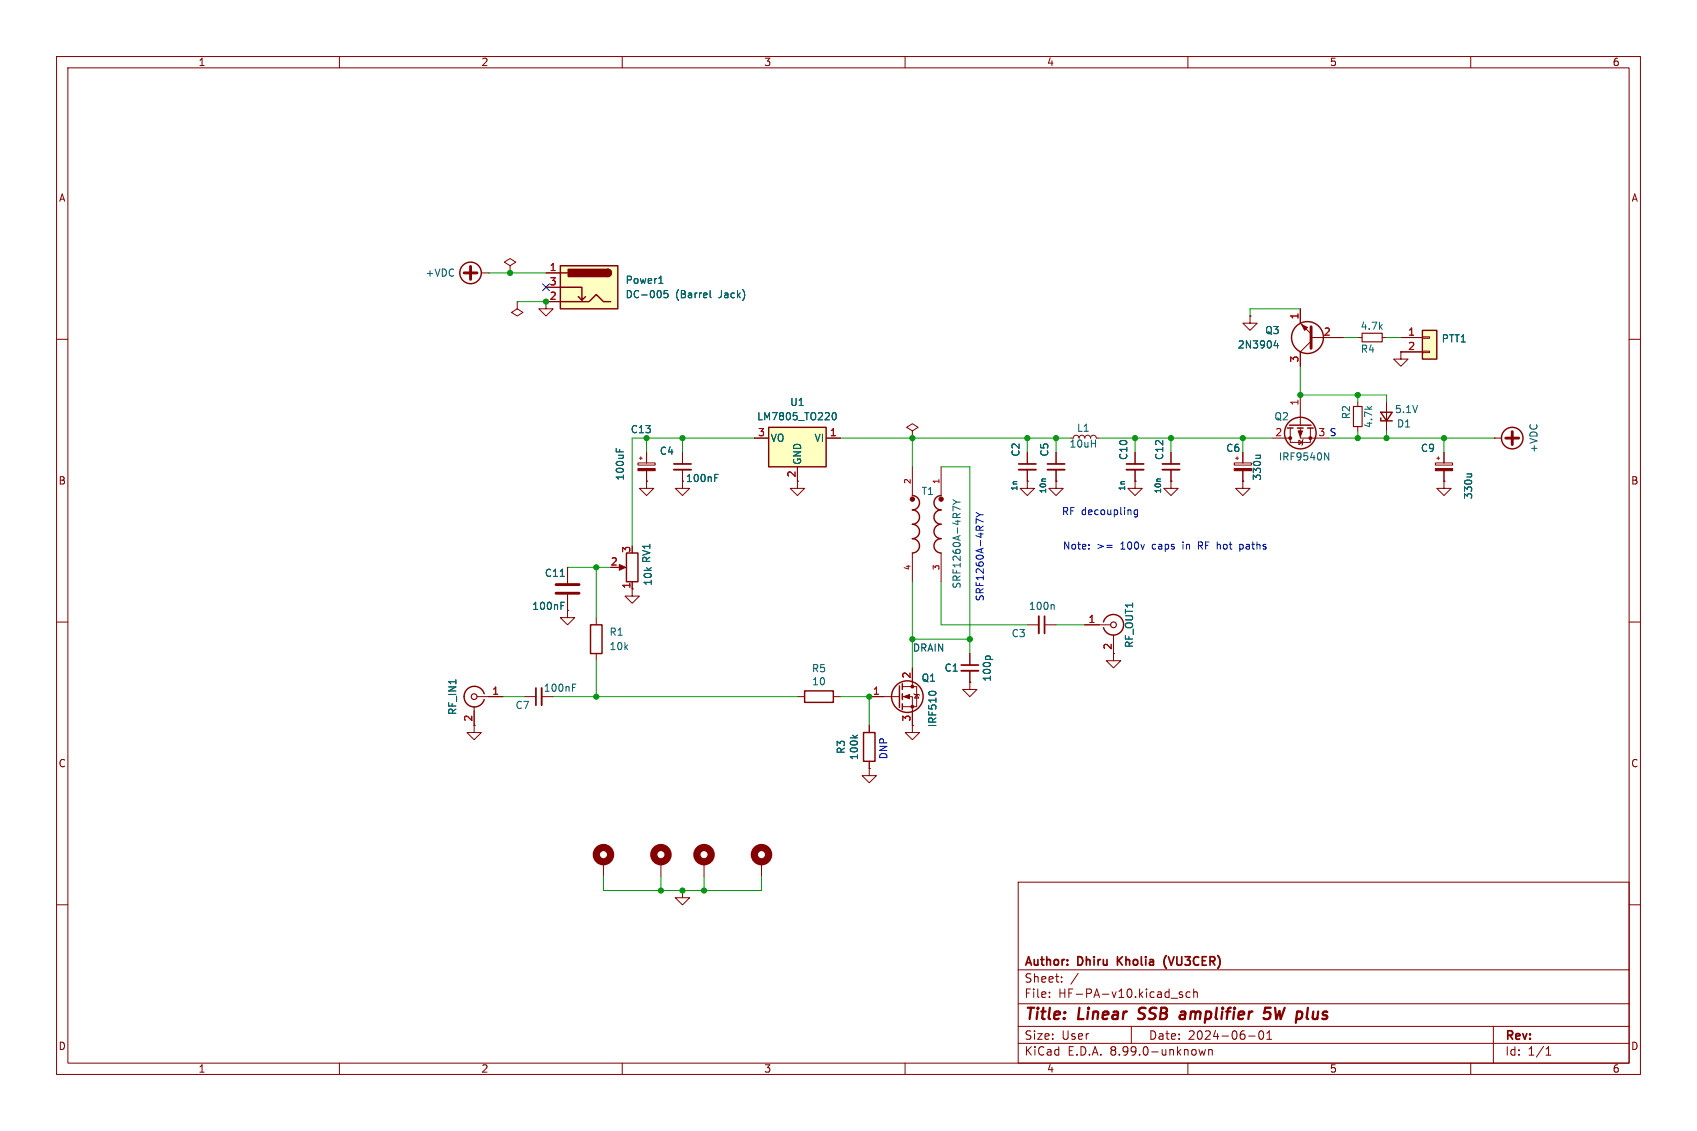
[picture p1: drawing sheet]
<svg xmlns="http://www.w3.org/2000/svg" width="300mm" height="200mm" viewBox="0 0 300 200" stroke-linecap="round" stroke-linejoin="round" font-family="sans-serif">
<g fill="none" stroke="#840000" stroke-width=".18">
<path d="M10 10h280v180h-280zM12 12h276v176h-276zM60 10v2M110 10v2M160 10v2M210 10v2M260 10v2M10 60h2M288 60h2M10 110h2M288 110h2M92.7 123.2h2"/>
<path d="M95.8 123.2h2M180 156h108v32h-108zM10 160h2M180 177.5h108M180 171.5h108M185.5 176.2v.2M185.5 175.5v.1M187.7 173.5v.2M187.7 172.8v.1M190.6 172.1l-1.3 1.9M207 176.5h1.2M209 175.5l-.3-.1-.2 .2v.2l.5 .2v.3h-.5"/>
<path d="M210.4 175.5l-.4-.1-.3 .3v.4l.1 .2h.6M211 175.5l.2-.1 .4 .1 .1 .9M211 174.9v1.5M288 160h2M60 188v2M110 188v2M160 188v2M180 184.5h108M180 181.5h108M200 181.5v3M210 188v2M212 185.6l.2 1 .3-.7 .3 .7 .3-1"/>
<path d="M213.7 185.6v1M213.7 185.7l.2-.1 .3 .1 .1 .9M220.7 183.2h1.2M223 182.3a.94 .94 0 0 1 0 1.5 .81 .81 0 0 1-.3-1.4M224 183.8h.8M224 182.7l.4-.4v1.5M260 188v2M264 181.5v6.5M273.3 186.6h.9M273.3 185.5l.4-.4v1.5"/>
</g>
<path d="M201.5 178.4l-.1 .2v.4M208.9 178.9l.6 .1M209.5 179.3l-.6 .1M224.6 178.2h-.9l-.2 1 .3-.2 .6 .1 .2 .2-.2 .7-.3 .2h-.5l-.2-.2M201.2 180.1l.2 .1M209.5 180.1l-.7 .1" fill="none" stroke="#840000" stroke-width=".4"/>
<path d="M94.7 121.7v3M197.6 169.2v1.5M198.4 169.2l-.8 .8M206.2 169a1.72 1.72 0 0 0 0 2.2" fill="none" stroke="#840000" stroke-width=".3"/>
<path d="M95.8 121.7v3" fill="none" stroke="#840000" stroke-width=".33"/>
<path d="M101.2 121.6h.4M101.2 121h.6" fill="none" stroke="#006464" stroke-width=".18"/>
<path d="M99.1 47h10.1v7.6h-10.1z" fill="#ffffc2"/>
<g fill="none" stroke="#840000" stroke-width=".25">
<path d="M99.1 47h10.1v7.6h-10.1zM99.1 53.3h5l1.3-1.2 1.3 1.2h1.2M99.1 50.8h3.8v2.3l.6-.6M99.1 48.3h1.2M102.2 52.5l.7 .6M107.4 47.6a.64 .64 0 0 1 .7 .7 .64 .64 0 0 1-.7 .6"/>
<circle cx="83.2" cy="48.3" r="1.9"/>
</g>
<g fill="#840000" stroke="#840000" stroke-width=".25">
<path d="M107.4 47.6a.64 .64 0 0 1 .7 .7 .64 .64 0 0 1-.7 .6z"/>
<path d="M100.5 47.6h6.9v1.3h-6.9z"/>
</g>
<g fill="none" stroke="#840000" stroke-width=".18">
<path d="M85.1 48.3h1.3M86.4 48.3h.1M90.2 47l1-.6-1-.7-1 .7 1 .6v1.3M90.2 48.3h.1M91.4 53.3v1.3l1.1 .6-1.1 .7-1-.7 1-.6M91.4 53.3h.1M96.5 48.3h2.6M96.5 53.3h2.6M96.5 50.8h2.6M112.8 81.9h3v.3h-3zM113 81h.5M113.3 80.8v.5"/>
<path d="M114.3 80v1.9M114.3 83.2v1.9M120.6 80v2M120.6 83.1v2M141 85.1v1.3h1.2l-1.2 1.2-1.3-1.2h1.3"/>
</g>
<path d="M116.5 50.1h.7M116.7 49l.1-.2v1.3M118 51.4h-.6v.6l.2-.1h.4l.1 .2-.1 .4-.1 .1-.5-.1M125.5 51.4v1.1l.2 .1M108.9 79.3v.6M109.5 79.5v.4M126.3 84.5h.5M126.3 83.9h.7" fill="none" stroke="#006464" stroke-width=".18"/>
<path d="M82 48.3h2.3M83.2 47.1v2.3" fill="none" stroke="#840000" stroke-width=".51"/>
<path d="M119.1 82h3.1" fill="none" stroke="#840000" stroke-width=".3"/>
<path d="M119.1 83.1h3.1" fill="none" stroke="#840000" stroke-width=".33"/>
<path d="M112.8 82.9h3v.3h-3z" fill="#840000" stroke="#840000" stroke-width=".18"/>
<path d="M135.9 75.6h10.1v7h-10.1z" fill="#ffffc2"/>
<g fill="none" stroke="#840000" stroke-width=".25">
<path d="M135.9 75.6h10.1v7h-10.1zM110.7 97.8h2.1v5.1h-2.1zM161.3 87.6a1.27 1.27 0 0 1 1.3 1.3 1.27 1.27 0 0 1-1.3 1.3 1.27 1.27 0 0 1 1.3 1.2 1.27 1.27 0 0 1-1.3 1.3 1.27 1.27 0 0 1 1.3 1.3 1.27 1.27 0 0 1-1.3 1.3 1.27 1.27 0 0 1 1.3 1.2 1.27 1.27 0 0 1-1.3 1.3M166.4 87.6a1.27 1.27 0 0 0-1.3 1.3 1.27 1.27 0 0 0 1.3 1.3 1.27 1.27 0 0 0-1.3 1.2 1.27 1.27 0 0 0 1.3 1.3 1.27 1.27 0 0 0-1.3 1.3 1.27 1.27 0 0 0 1.3 1.3 1.27 1.27 0 0 0-1.3 1.2 1.27 1.27 0 0 0 1.3 1.3M104.4 110.5h2v5.1h-2zM195.1 110a1.82 1.82 0 0 1 2-1.3 1.82 1.82 0 0 1 1.5 1.8M198.6 110.5a1.81 1.81 0 0 1-1.5 1.8 1.81 1.81 0 0 1-2-1.3M85.6 122.7a1.81 1.81 0 0 0-2.8-1 1.81 1.81 0 0 0 0 3 1.81 1.81 0 0 0 2.8-1M142.2 122.2h5.1v2h-5.1zM152.7 129.5h2v5.1h-2zM159 121.3v3.8M159.5 120.9v1"/>
<path d="M159.5 122.7v1M159.5 124.5v1"/>
<circle cx="231.1" cy="59.7" r="2.82"/>
<circle cx="160.4" cy="123.2" r="2.79"/>
</g>
<g fill="none" stroke="#840000" stroke-width=".18">
<path d="M96.5 53.3v1.3h1.3l-1.3 1.3-1.3-1.3h1.3M229.9 54.6v2.6l1.9 1.9M231.8 59.7h5.7M240 59.7h.8M244.3 59.7h.8M133.3 77.5h2.6M146 77.5h2.6M161.3 76.2l1-.6-1-.7-1 .7 1 .6v1.3M161.3 77.5h.1M231.8 60.3l-1.9 1.9v2.6M247.6 62.2v1.3h1.3l-1.3 1.3-1.2-1.3h1.2M247.6 62.2h.1"/>
<path d="M114.3 85.1v1.3h1.3l-1.3 1.2-1.3-1.2h1.3M114.3 85.1h.1M120.6 85.1v1.3h1.3l-1.3 1.2-1.2-1.2h1.2M120.6 85.1h.1M141 82.6v2.5M161.3 82.6v5M161.3 97.8v5.1M166.4 82.6v5M166.4 97.8v5.1M181.6 85.1v1.3h1.3l-1.3 1.2-1.3-1.2h1.3M181.6 85.1h.1M181.6 80v2"/>
<path d="M181.6 83.1v2M186.7 85.1v1.3h1.3l-1.3 1.2-1.3-1.2h1.3M186.7 85.1h.1M186.7 80v2M186.7 83.1v2M100.3 108v1.2h1.3l-1.3 1.3-1.2-1.3h1.2M100.3 108h.1M100.3 100.3v2.8M100.3 105.2v2.8M105.4 109.2v1.3M105.4 115.6v1.2M109.2 100.3h1"/>
<path d="M111.8 102.9v2.5h1.2l-1.2 1.3-1.3-1.3h1.3M161.3 118.1v3.3M171.4 115.6v2M171.4 118.6v2.1M181.6 110.5h2M184.7 110.5h2M191.8 110.5h4.5M196.8 112.3v4.5h-1.2l1.2 1.3 1.3-1.3h-1.3M83.8 125v4.5h1.3l-1.3 1.3-1.3-1.3h1.3M84.3 123.2h4.6M141 123.2h1.2M147.3 123.2h1.3"/>
<path d="M153.7 135.9v1.3h1.2l-1.2 1.2-1.3-1.2h1.3M153.7 135.9h.1M153.7 123.2h5.3M153.7 128.3v1.2M153.7 134.6v1.3M159.5 121.4h2.6v3.6h-2.6M159.5 123.2h1.8v5.1M161.3 128.3v1.2h1.3l-1.3 1.3-1.3-1.3h1.3M161.3 128.3h.1M161.5 122.7l.2 .1h.7l.2 .1M162.1 122.8l.3 .6h-.7zM171.4 120.7v1.2h-1.2l1.2 1.3 1.3-1.3h-1.3"/>
<path d="M171.4 120.7h.1M106.7 152.4v2.5M116.8 152.4v2.5M120.6 157.5v1.3h1.3l-1.3 1.2-1.2-1.2h1.2M120.6 157.5h.1M124.5 152.4v2.5M134.6 152.4v2.5"/>
</g>
<g fill="none" stroke="#006464" stroke-width=".18">
<path d="M147.2 73.1l.2-.1a.68 .68 0 0 1 .5 .6 .68 .68 0 0 1-.5 .6l-.2-.1-.1-.3zM225.5 60.2l-.3 .9h.8M225.8 60.7v.8M168.5 88.4l.6 .4M169.1 88.8h.6M169.1 88.8l-.6 .4M169.7 90.1l-1.2-.6v.9M99 101.9h.8M99.2 107.1h.4M99.2 106.5h.6M174.2 116.2l.3-.2h.3l.3 .2M186.2 106.9l.2 .2v.7"/>
<path d="M150.7 130l.5 .5M151.6 130l-.5 .4M164.3 122.4l.4-.2 .6 .2"/>
</g>
<g fill="none" stroke="#840000" stroke-width="1.3">
<circle cx="106.7" cy="151.1" r="1.27"/>
<circle cx="116.8" cy="151.1" r="1.27"/>
<circle cx="124.5" cy="151.1" r="1.27"/>
<circle cx="134.6" cy="151.1" r="1.27"/>
</g>
<g fill="none" stroke="#840000" stroke-width=".2">
<path d="M240.8 58.9h3.5v1.6h-3.5z"/>
<circle cx="196.9" cy="110.5" r=".51"/>
<circle cx="83.8" cy="123.2" r=".51"/>
</g>
<path d="M231.8 57.8v3.8M98.3 103.4h4.1M98.3 104.9h4.1" fill="none" stroke="#840000" stroke-width=".51"/>
<path d="M180.1 82h3M185.2 82h3M169.9 117.6h3.1M184.7 109v3" fill="none" stroke="#840000" stroke-width=".3"/>
<path d="M180.1 83.1h3M185.2 83.1h3M169.9 118.6h3.1M183.6 109v3" fill="none" stroke="#840000" stroke-width=".33"/>
<g fill="#840000" stroke="#840000" stroke-width=".18">
<path d="M159.8 123.2l1-.4v.8z"/>
<path d="M109.5 99.8l1.1 .5-1.1 .5z"/>
<path d="M230.1 57.4l1 .5-.5 .5z"/>
<circle cx="166.4" cy="88.3" r=".38"/>
<circle cx="161.3" cy="88.3" r=".38"/>
<circle cx="161.3" cy="121.4" r=".25"/>
<circle cx="161.3" cy="125" r=".25"/>
</g>
<path d="M251.5 58.4h2.5v5.1h-2.5z" fill="#ffffc2"/>
<g fill="none" stroke="#840000" stroke-width=".25">
<path d="M251.5 58.4h2.5v5.1h-2.5zM227.6 75.7h1M228 75.2h3.8M229.4 75.7h1M231.1 75.7h1.1M244.1 73.9v.5h2M244.1 72.9h2l-1 1.5z"/>
<circle cx="229.9" cy="76.6" r="2.79"/>
<circle cx="267.3" cy="77.5" r="1.9"/>
</g>
<g fill="none" stroke="#840000" stroke-width=".18">
<path d="M96.5 48.3h2.6M96.5 53.3h2.6M96.5 50.8h2.6M221 55.9v1.3h1.2l-1.2 1.2-1.3-1.2h1.3M221 55.9h.1M229.9 54.6v2.6M231.8 59.7h5.7M247.6 59.7h3.9M251.5 59.6h1.2v.2h-1.2zM133.3 77.5h2.6M146 77.5h2.6M189.7 77.5l.2-.4 .3-.1 .4 .1 .2 .4 .1-.4 .4-.1 .3 .1 .2 .4 .1-.4 .4-.1 .3 .1 .2 .4 .1-.4 .4-.1 .4 .1 .1 .4h.5"/>
<path d="M224.8 77.5h3.3M228.1 75.7v2.5h3.5v-2.5M229.6 77.9l.7 .3-.7 .4zM229.9 75.7v1.8h5M229.9 62.2v2.6M229.9 69.9v5.3M230.4 77.7l-.1 .2v.7l-.2 .1M240 71.1v.8M240 75.4v.8M245.1 71.1v5.1M247.6 62.2h.1M247.6 62.2h3.9"/>
<path d="M251.5 62.1h1.2v.3h-1.2zM264.2 77.5h.1M264.2 77.5h1.2M114.3 85.1h.1M114.3 80v1.9M114.3 83.2v1.9M120.6 85.1h.1M120.6 80v2M120.6 83.1v2M141 82.6v2.5M181.6 85.1h.1M181.6 80v2"/>
<path d="M181.6 83.1v2M186.7 85.1h.1M186.7 80v2M186.7 83.1v2M200.7 85.1v1.3h1.2l-1.2 1.2-1.3-1.2h1.3M200.7 85.1h.1M200.7 80v2M200.7 83.1v2M207 85.1v1.3h1.3l-1.3 1.2-1.3-1.2h1.3M207 85.1h.1M207 80v2M207 83.1v2"/>
<path d="M218.2 81.9h3v.3h-3zM218.4 81h.5M218.7 80.8v.5M219.7 85.1v1.3h1.3l-1.3 1.2-1.3-1.2h1.3M219.7 85.1h.1M219.7 80v1.9M219.7 83.2v1.9M253.7 81.9h3.1v.3h-3.1zM254 81h.5M254.3 80.8v.5M255.3 85.1v1.3h1.2l-1.2 1.2-1.3-1.2h1.3M255.3 85.1h.1"/>
<path d="M255.3 80v1.9M255.3 83.2v1.9M100.3 108h.1M100.3 100.3v2.8M100.3 105.2v2.8M111.8 102.9v1.2M161.3 118.1v2.6M171.4 115.6v2M171.4 118.6v2.1M191.8 110.5h2.5M196.8 113v2.6M83.8 125.7v2.6"/>
<path d="M86.4 123.2h2.5M153.7 135.9h.1M153.7 123.2h2.5M153.7 128.3v1.2M153.7 134.6v1.3M161.3 128.3h.1M161.3 125.7v2.6M171.4 120.7h.1"/>
</g>
<path d="M266.2 77.5h2.3M267.3 76.3v2.3" fill="none" stroke="#840000" stroke-width=".51"/>
<g fill="#840000" stroke="#840000" stroke-width=".18">
<path d="M253.7 82.9h3.1v.3h-3.1z"/>
<path d="M229.5 76.2h.8l-.4 1z"/>
<path d="M218.2 82.9h3v.3h-3z"/>
<circle cx="228.1" cy="77.5" r=".25"/>
<circle cx="231.6" cy="77.5" r=".25"/>
</g>
<g fill="none" stroke="#006464" stroke-width=".18">
<path d="M116.5 50.1h.7M116.7 49l.1-.2v1.3M118 51.4h-.6v.6l.2-.1h.4l.1 .2-.1 .4-.1 .1-.5-.1M125.5 51.4v1.1l.2 .1M108.9 79.3v.6M109.5 79.5v.4M147.2 73.1l.2-.1a.68 .68 0 0 1 .5 .6 .68 .68 0 0 1-.5 .6l-.2-.1-.1-.3zM225.5 60.2l-.3 .9h.8M225.8 60.7v.8M126.3 84.5h.5M126.3 83.9h.7M222 80.5h.8"/>
<path d="M222.7 80.5l.1 .2M234.2 80.1l.7 1.3v-1.3M259.3 83.8h.9M260 83.8l.2 .2M99 101.9h.8M99.2 107.1h.4M99.2 106.5h.6M174.2 116.2l.3-.2h.3l.3 .2M150.7 130l.5 .5M151.6 130l-.5 .4M164.3 122.4l.4-.2 .6 .2"/>
</g>
<path d="M239.3 71.9h1.5v3.5h-1.5z" fill="none" stroke="#840000" stroke-width=".2"/>
<path d="M199.1 82h3.1M205.5 82h3" fill="none" stroke="#840000" stroke-width=".3"/>
<path d="M199.1 83.1h3.1M205.5 83.1h3" fill="none" stroke="#840000" stroke-width=".33"/>
<g fill="none" stroke="#009600" stroke-width=".18">
<path d="M86.4 48.3h10.1M91.4 53.3h5.1M229.9 54.6h-8.9v1.3M237.5 59.7h2.5M245.1 59.7h2.5M114.3 77.5v2.5M120.6 77.5v2.5M133.3 77.5h-21.5v19M148.6 77.5h40.6M161.3 77.5v5.1M181.6 77.5v2.5M186.7 77.5v2.5"/>
<path d="M194.3 77.5h30.5M200.7 77.5v2.5M207 77.5v2.5M219.7 77.5v2.5M229.9 64.8v5.1h15.2v1.2M234.9 77.5h29.3M240 69.9v1.2M240 76.2v1.3M245.1 76.2v1.3M255.3 77.5v2.5M166.4 82.6h5v33M100.3 100.3h7.6"/>
<path d="M105.4 100.3v8.9M105.4 116.8v6.4M161.3 102.9v15.2M161.3 113h10.1M166.4 102.9v7.6h15.2M186.7 110.5h5.1M88.9 123.2h3.8M97.8 123.2h43.2M148.6 123.2h5.1v5.1M106.7 154.9v2.6h27.9v-2.6M116.8 154.9v2.6M124.5 154.9v2.6"/>
</g>
<path d="M95.9 50.2l1.2 1.2M97.1 50.2l-1.2 1.2" fill="none" stroke="#000084" stroke-width=".18"/>
<g fill="none" stroke="#0000c2" stroke-width=".18">
<path d="M172.6 90.6l.6 .4M173.2 91h.6M173.2 91l-.6 .5M173.8 92.3l-1.2-.5v.8M192.5 97v.1M192.5 96.3v.1M195.7 96.4h.9M195.7 96.8h.9M201.1 90.2v1l-.2 .2h-.3M201.1 90.2h-.4l-.2 .2 .1 .5h.5M211.9 96.5h.4M212.3 95.8h-.4v1.3"/>
<path d="M219.2 96.3v1.2M219.2 96.3h.3l.2 .1M219.7 97l-.2 .1-.3-.1"/>
</g>
<g fill="#009600" stroke="#009600" stroke-width=".18">
<circle cx="245.1" cy="77.5" r=".46"/>
<circle cx="255.3" cy="77.5" r=".46"/>
<circle cx="240" cy="69.9" r=".46"/>
<circle cx="240" cy="77.5" r=".46"/>
<circle cx="229.9" cy="69.9" r=".46"/>
<circle cx="200.7" cy="77.5" r=".46"/>
<circle cx="219.7" cy="77.5" r=".46"/>
<circle cx="207" cy="77.5" r=".46"/>
<circle cx="124.5" cy="157.5" r=".46"/>
<circle cx="120.6" cy="157.5" r=".46"/>
<circle cx="105.4" cy="123.2" r=".46"/>
<circle cx="116.8" cy="157.5" r=".46"/>
<circle cx="120.6" cy="77.5" r=".46"/>
<circle cx="114.3" cy="77.5" r=".46"/>
<circle cx="96.5" cy="53.3" r=".46"/>
<circle cx="105.4" cy="100.3" r=".46"/>
<circle cx="90.2" cy="48.3" r=".46"/>
<circle cx="181.6" cy="77.5" r=".46"/>
<circle cx="171.4" cy="113" r=".46"/>
<circle cx="161.3" cy="113" r=".46"/>
<circle cx="186.7" cy="77.5" r=".46"/>
<circle cx="161.3" cy="77.5" r=".46"/>
<circle cx="153.7" cy="123.2" r=".46"/>
</g>
<g font-size="2.8" fill="#840000">
<text x="181" y="180.9">Title:</text>
<text x="190.7" y="180.9">Linear</text>
<text x="202.1" y="180.9">SSB</text>
<text x="210.3" y="180.9">amplifier</text>
<text x="225.9" y="180.9">5W</text>
<text x="232.4" y="180.9">plus</text>
</g>
<g font-size="2.1" fill="#840000">
<text x="181" y="174">Sheet:</text>
<text x="181" y="171.2">Author:</text>
<text x="190.6" y="171.2">Dhiru</text>
<text x="198.2" y="171.2">Kholia</text>
<text x="207" y="171.2">(VU3CER)</text>
<text x="181" y="176.7">File:</text>
<text x="187.1" y="176.7">HF-PA-v10.kicad_sch</text>
<text x="181" y="184.1">Size:</text>
<text x="187.7" y="184.1">User</text>
<text x="203" y="184.1">Date:</text>
<text x="210" y="184.1">2024-06-01</text>
<text x="266" y="184.3">Rev:</text>
<text x="181" y="186.9">KiCad</text>
<text x="188.7" y="186.9">E.D.A.</text>
<text x="196.3" y="186.9">8.99.0-unknown</text>
<text x="266" y="186.9">Id:</text>
<text x="270.1" y="186.9">1/1</text>
</g>
<g font-size="1.8" fill="#840000">
<text x="35" y="11.9">1</text>
<text x="85" y="11.9">2</text>
<text x="135" y="11.9">3</text>
<text x="185" y="11.9">4</text>
<text x="235" y="11.9">5</text>
<text x="285" y="11.9">6</text>
<text x="10.3" y="35.9">A</text>
<text x="288.3" y="35.9">A</text>
<text x="97.1" y="53.1">2</text>
<text x="10.3" y="85.9">B</text>
<text x="140.7" y="84.5" transform="rotate(-90 140.7 84.5)">2</text>
<text x="288.2" y="85.9">B</text>
<text x="10.3" y="135.9">C</text>
<text x="288.2" y="135.9">C</text>
<text x="10.3" y="185.9">D</text>
<text x="288.2" y="185.9">D</text>
<text x="35" y="189.9">1</text>
<text x="85" y="189.9">2</text>
<text x="135" y="189.9">3</text>
<text x="185" y="189.9">4</text>
<text x="235" y="189.9">5</text>
<text x="285" y="189.9">6</text>
</g>
<g font-size="1.8" fill="#006464">
<text x="75.1" y="49.1">+VDC</text>
<text x="110.5" y="50.4">Power1</text>
<text x="110.5" y="52.9">DC-005</text>
<text x="119.4" y="52.9">(Barrel</text>
<text x="127.2" y="52.9">Jack)</text>
<text x="223.6" y="59.3">Q3</text>
<text x="240.4" y="58.5">4.7k</text>
<text x="218.7" y="61.8">2N3904</text>
<text x="240.5" y="62.6">R4</text>
<text x="254.8" y="60.8">PTT1</text>
<text x="139.6" y="72">U1</text>
<text x="111.4" y="76.8">C13</text>
<text x="133.8" y="74.5">LM7805_TO220</text>
<text x="190.3" y="76.6">L1</text>
<text x="225.2" y="74.5">Q2</text>
<text x="238.9" y="74.2" transform="rotate(-90 238.9 74.2)">R2</text>
<text x="242.8" y="75.8" transform="rotate(-90 242.8 75.8)">4.7k</text>
<text x="246.5" y="73.3">5.1V</text>
<text x="246.9" y="75.8">D1</text>
<text x="116.5" y="80.6">C4</text>
<text x="136.1" y="78.3">VO</text>
<text x="141.8" y="82.3" transform="rotate(-90 141.8 82.3)">GND</text>
<text x="143.9" y="78.3">VI</text>
<text x="180.4" y="80.8" transform="rotate(-90 180.4 80.8)">C2</text>
<text x="185.5" y="80.8" transform="rotate(-90 185.5 80.8)">C5</text>
<text x="189" y="79.3">10uH</text>
<text x="199.5" y="81.4" transform="rotate(-90 199.5 81.4)">C10</text>
<text x="205.8" y="81.4" transform="rotate(-90 205.8 81.4)">C12</text>
<text x="216.7" y="80.1">C6</text>
<text x="226" y="81.6">IRF9540N</text>
<text x="251.1" y="80.1">C9</text>
<text x="272" y="80.2" transform="rotate(-90 272 80.2)">+VDC</text>
<text x="110.5" y="85.1" transform="rotate(-90 110.5 85.1)">100uF</text>
<text x="121.2" y="85.4">100nF</text>
<text x="162.8" y="87.7">T1</text>
<text x="223.1" y="85.1" transform="rotate(-90 223.1 85.1)">330u</text>
<text x="260.5" y="88.4" transform="rotate(-90 260.5 88.4)">330u</text>
<text x="96.2" y="102.2">C11</text>
<text x="115.4" y="103.7" transform="rotate(-90 115.4 103.7)">10k RV1</text>
<text x="170" y="104.2" transform="rotate(-90 170 104.2)">SRF1260A-4R7Y</text>
<text x="94" y="108.1">100nF</text>
<text x="107.7" y="112.6">R1</text>
<text x="178.7" y="112.9">C3</text>
<text x="181.8" y="108.1">100n</text>
<text x="107.7" y="115.2">10k</text>
<text x="143.4" y="119.1">R5</text>
<text x="166.9" y="119">C1</text>
<text x="200.5" y="114.7" transform="rotate(-90 200.5 114.7)">RF_OUT1</text>
<text x="91" y="125.6">C7</text>
<text x="96" y="122.5">100nF</text>
<text x="143.5" y="121.4">10</text>
<text x="162.8" y="120.8">Q1</text>
<text x="175.4" y="120.6" transform="rotate(-90 175.4 120.6)">100p</text>
<text x="80.9" y="126.5" transform="rotate(-90 80.9 126.5)">RF_IN1</text>
<text x="165.7" y="128.7" transform="rotate(-90 165.7 128.7)">IRF510</text>
<text x="149.6" y="133.4" transform="rotate(-90 149.6 133.4)">R3</text>
<text x="151.9" y="134.5" transform="rotate(-90 151.9 134.5)">100k</text>
</g>
<g font-size="1.8" fill="#a90000">
<text x="97.1" y="48">1</text>
<text x="97.1" y="50.5">3</text>
<text x="229.6" y="56.6" transform="rotate(-90 229.6 56.6)">1</text>
<text x="233.9" y="59.4">2</text>
<text x="248.8" y="59.4">1</text>
<text x="229.6" y="64.2" transform="rotate(-90 229.6 64.2)">3</text>
<text x="248.8" y="62">2</text>
<text x="229.6" y="71.8" transform="rotate(-90 229.6 71.8)">1</text>
<text x="133.9" y="77.2">3</text>
<text x="146.6" y="77.2">1</text>
<text x="225.4" y="77.2">2</text>
<text x="107.9" y="100.1">2</text>
<text x="111.5" y="97.9" transform="rotate(-90 111.5 97.9)">3</text>
<text x="111.5" y="104.2" transform="rotate(-90 111.5 104.2)">1</text>
<text x="192.3" y="110.2">1</text>
<text x="196.6" y="115" transform="rotate(-90 196.6 115)">2</text>
<text x="86.9" y="122.9">1</text>
<text x="154.2" y="122.9">1</text>
<text x="161" y="120.1" transform="rotate(-90 161 120.1)">2</text>
<text x="83.6" y="127.7" transform="rotate(-90 83.6 127.7)">2</text>
<text x="161" y="127.7" transform="rotate(-90 161 127.7)">3</text>
</g>
<g font-size="1.8" fill="#0000c2">
<text x="233" y="77.2">3 S</text>
<text x="187.6" y="91.3">RF decoupling</text>
<text x="187.8" y="97.4">Note:</text>
<text x="193.9" y="97.4">&gt;=</text>
<text x="198.2" y="97.4">100v</text>
<text x="204" y="97.4">caps</text>
<text x="209.5" y="97.4">in</text>
<text x="212.5" y="97.4">RF hot</text>
<text x="220.2" y="97.4">paths</text>
<text x="174" y="106.4" transform="rotate(-90 174 106.4)">SRF1260A-4R7Y</text>
<text x="157.1" y="134.4" transform="rotate(-90 157.1 134.4)">DNP</text>
</g>
<text font-size="1.8" fill="#0f0f0f" x="161.3" y="115.3">DRAIN</text>
<g font-size="1.4" fill="#a90000">
<text x="161" y="85.7" transform="rotate(-90 161 85.7)">2</text>
<text x="166.1" y="85.7" transform="rotate(-90 166.1 85.7)">1</text>
<text x="161" y="100.9" transform="rotate(-90 161 100.9)">4</text>
<text x="166.1" y="100.9" transform="rotate(-90 166.1 100.9)">3</text>
</g>
<g font-size="1.4" fill="#006464">
<text x="180" y="86.9" transform="rotate(-90 180 86.9)">1n</text>
<text x="185.1" y="87.4" transform="rotate(-90 185.1 87.4)">10n</text>
<text x="199.1" y="86.9" transform="rotate(-90 199.1 86.9)">1n</text>
<text x="205.4" y="87.4" transform="rotate(-90 205.4 87.4)">10n</text>
</g>
</svg>
